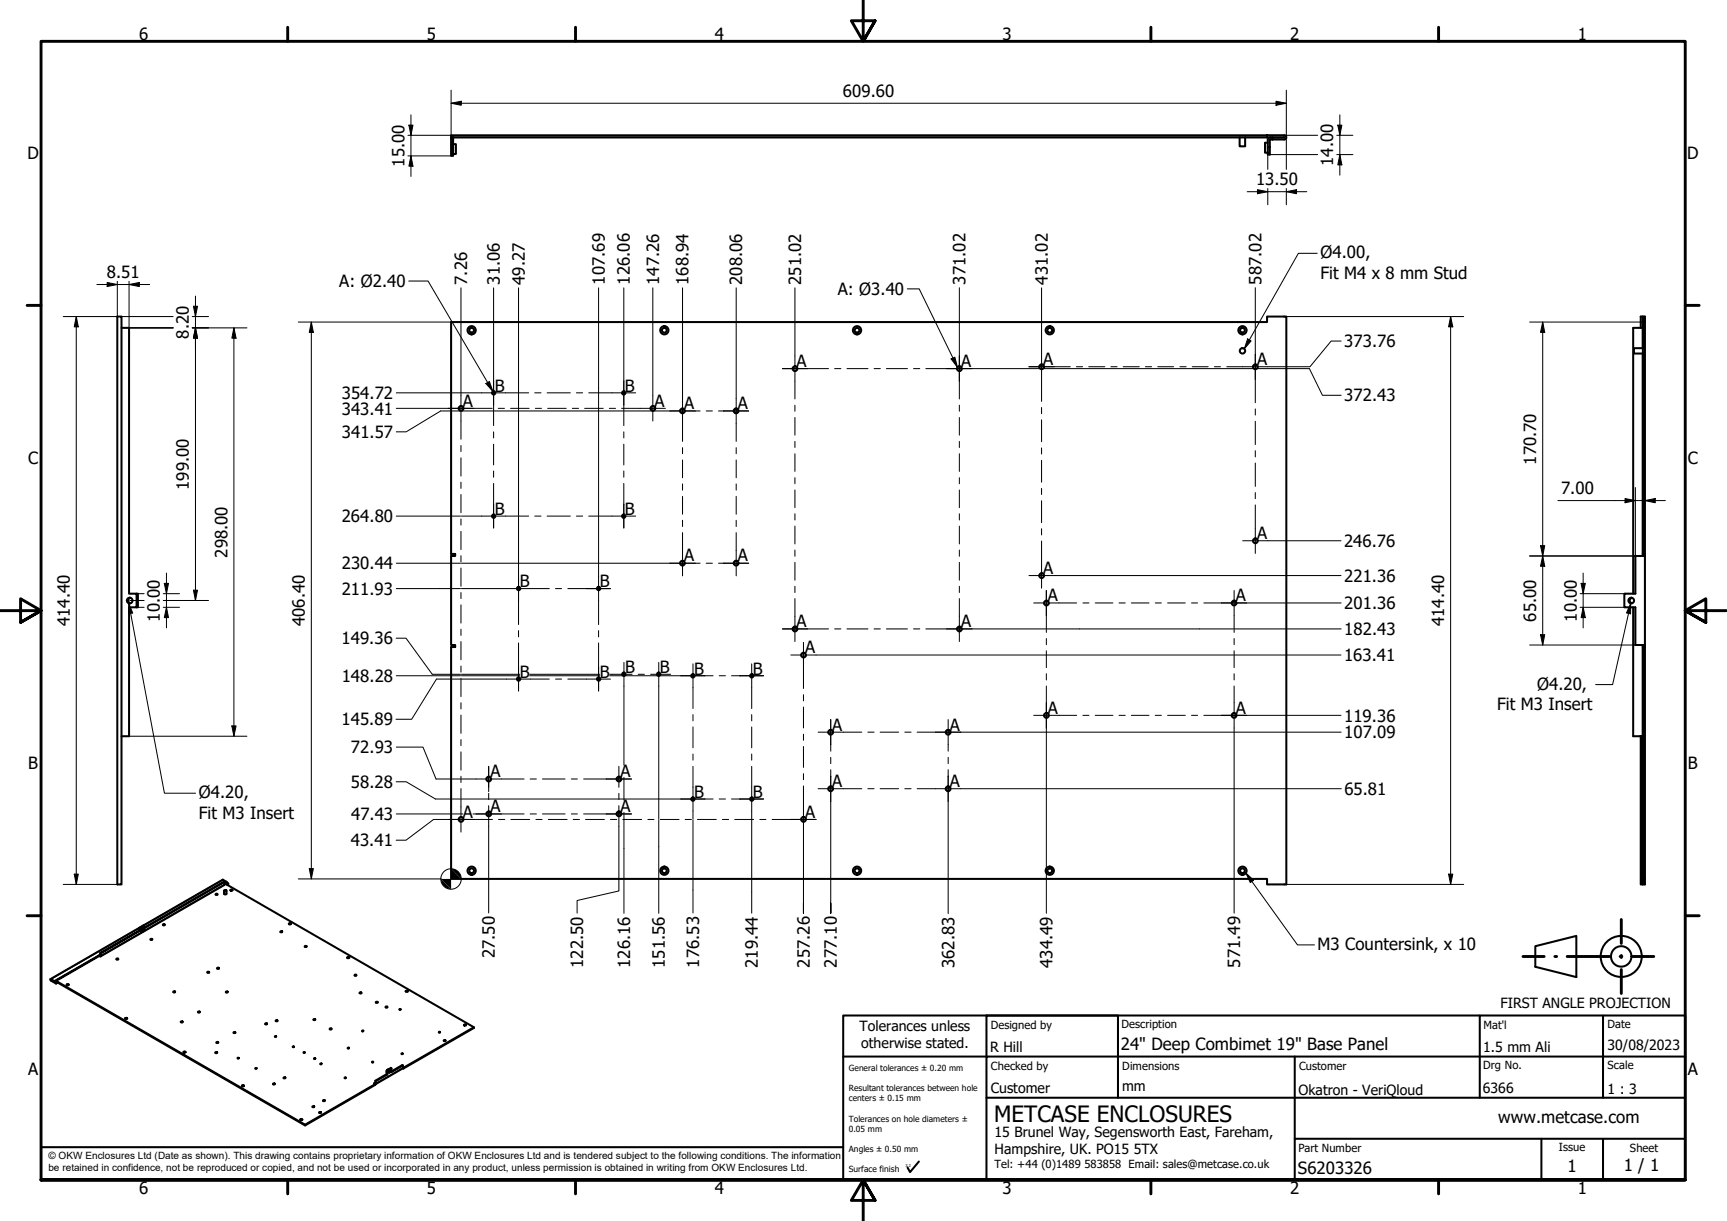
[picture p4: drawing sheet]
<svg xmlns="http://www.w3.org/2000/svg" width="420mm" height="297mm" viewBox="0 0 420 297" stroke-linecap="round" stroke-linejoin="round" font-family="sans-serif">
<!-- layer: Visible (ISO) -->
<g fill="none" stroke="#000" stroke-width=".49">
<path d="M109.7 33.4v1.9h.5l.1-1.9M109.7 35.3v2.6h.5v-2.6M110.2 35.1h.7v2.4h-.7M301.6 33.4v2.2h1.3v-2.2M308.3 32.9v.5h-198.6v-.5h202.7a.51 .51 0 0 1 .5 .5 .51 .51 0 0 1-.5 .5l-3.4 .1M308.4 34.7h-.6v2.4h.6M308.4 34v1.8M308.9 34v3.6h-.5v-1.8h.5M309.1 33.4l-.5 .2-.2 .4M309.6 33.4v.5M312.4 33.4h-4.1M28.5 77h1.1v138.2h-1.1z"/>
<path d="M29.6 79.8h1.8v64.6h1.8v3.3h-1.8v31.4h-1.8M109.7 78.4h198.6v-1.4h4.6v138.2h-4.6v-1.4h-198.6v-56.4h1v-.5h-1v-21.6h1v-.5h-1zM399.2 79.8v-2.8h.5v2.8M399.7 79.8h-2.4v64.6M399.7 79.8v4.9M399.7 77h.1M399.7 78.4v56.9M400.2 78.4h-.5v-1.4h.5v80.4M399.7 86v49.3M399.7 84.7h-2.2v1.3h2.2M399.7 134.8h.5M400.2 135.3h-2.3v9.1h-2.7v3.3h2.7v9.2h2.3"/>
<path d="M31.7 145.4a.69 .69 0 0 0-.5 .7 .69 .69 0 0 0 .5 .7M33.2 144.4h.3v3.3h-.3M397 145.4a.69 .69 0 0 0-.5 .7 .69 .69 0 0 0 .5 .7M397.3 147.7v31.4h2.4v36.1h-.5v-36.1M399.7 156.9v22.2M399.7 157.4v56.4h.5M399.7 157.4h.5M399.7 156.9v.5M400.2 157.4v57.8h-.5v-1.4M52.5 217.7h.4M54.5 216.7v.8l.2 .1 .4-.1v-.8M54.6 214.6v.7l-30.1 17.4"/>
<path d="M55.1 214.7l.4 .2-.3 .4M55.1 214.5v.2l-.5 .3M55.1 214.5l-.9-.5-41.9 24.2M55.1 214.5l-.5 .3M55.5 214.9l-.4 .3 60.2 34.7v.2l-17.1 9.8M56.1 216.6h.5M56.1 216.5h.5M399.7 215.2h.1M12.4 238.4l1.3 .7M13.2 238.7l-1-.5 .2 .3 1.3 .8 .3-.3 60.2 34.8 17.1-9.9-.3-.3 .2-.1M13.2 238.7l11-6.3v.2l-11 6.3zM14 239v-.1l60.2 34.7"/>
<path d="M14 238.9l-.3 .4M16.2 239.6h.5M16.3 239.5h.4M24.4 231.8v.7l-.2-.1M24.5 232v.6h-.3M28.3 233.3h.5l-.4 .1zM28.4 233.4h.4M33.9 225.7v.7h.1v-.6l-.1-.1 1-.6 .1 .1-1 .6M33.9 226.4l-9.5 5.4 .1 .2 9.5-5.6M34.6 225.9l.2-.1a.44 .44 0 0 1 .2 .6 .44 .44 0 0 1-.6 .1zM34.6 226.1l.2-.1a.26 .26 0 0 1 .1 .3 .26 .26 0 0 1-.4 .1zM35 225.8a.52 .52 0 0 0-.7 .1 .52 .52 0 0 0 .2 .8"/>
<path d="M35 225.7l19.5-11.2 .1 .1-19.5 11.2M35 225.2v.6M36.7 228.6h.3M39.7 225.1h.3M50.4 236.5h.5l-.3 .1zM50.5 236.6h.4M52.8 235.7h.4M68.3 226.8h.3M70.3 224.8l.2-.2 .3 .2M70.3 224.7h.4M74.2 230.2l.4 .1-.3 .1zM74.2 230.3h.3"/>
<path d="M84.5 232.9h.4l-.4 .1M86.3 237.3h.4M30.4 247.8l.2-.2 .3 .2M30.5 247.7h.4M42.2 241.4h.4M44 248.7h.4M44.7 255.9h.4M44.7 256h.5M48.2 246.3h.4M52.4 256.2h.4M52.7 253.5l.4 .1-.3 .2zM52.7 253.7h.4"/>
<path d="M55 241.3h.4l-.3 .2zM55 241.4h.4M56.9 251.3h.3M56.9 251.1l.4 .1-.4 .1zM57.9 257.5h.1M62.2 260h.1M64.6 249.2h.3M67 252.2h.1M67.1 248.4h.4M71.3 254.7h.1M73.9 256.2h.2M76.3 248h.4l-.2 .2z"/>
<path d="M76.3 248.1h.4M76.5 257.6h.2M78 258.9h.1M80.3 250.4h.3M84.6 255l.2-.2 .1 .2zM84.7 255.1h.1M87.5 241.6h.4M88.2 250.9h.1M90.6 258.4h.1M91.4 243.8l.4-.1a.22 .22 0 0 1-.1 .3 .22 .22 0 0 1-.3-.2zM91.5 243.9h.4M93.8 245.1h.4"/>
<path d="M97.2 245.6h.2M97.8 256.4h.1M98 259.7l.2 .2M98 259.8l-6.6 3.9M98 259.9h.2M98 259.2l-2.8 1.6v-.9M98 259.2l-.1-.1-2.7 1.5M98 259.2v.6M98.7 241.1h.5M98.7 241.2l.2-.1 .3 .1M106.8 251.2h.2M108 253.2h.4"/>
<path d="M112.9 249.3h.5l-.5 .1M115.3 249.9l-17.1 9.9M58.8 264.2l.3-.1 .2 .1M58.9 264.1h.4M66.4 263.6l.5 .1-.3 .1zM66.5 263.8h.3M69 262.3h.4M69.1 262.1l.4 .1-.4 .1zM73.1 272.3h.4l-.4 .1M76 269.2h.5l-.3 .2zM76.1 269.3h.3M77.6 270.6l.4-.1a.22 .22 0 0 1-.1 .3 .22 .22 0 0 1-.3-.1z"/>
<path d="M77.7 270.7h.4M78.6 267.8h.4M78.7 267.6l.4 .2-.4 .1zM83.9 262.3h.2M91.3 263.5h.1M91.3 263.5h-.1v.1M91.5 263l-.1 .7-17.2 9.9v.2M91.5 263l-.2-.1v.6M94.1 260.5v.4M94.1 260.4l.1 .1v.9l-.1-.1zM94.1 260.4l1-.6 .1 .1-1 .6M94.1 261.3l-2.8 1.6"/>
<path d="M94.2 261.4l-2.7 1.6M94.6 260.1l-.4 .2M94.7 260.6l.1-.1a.23 .23 0 0 1 .1 .3 .23 .23 0 0 1-.4 0z"/>
<circle cx="112.2" cy="99.4" r=".58"/>
<circle cx="114.7" cy="80.3" r=".58"/>
<circle cx="114.7" cy="80.3" r="1.01"/>
<circle cx="120.1" cy="95.6" r=".41"/>
<circle cx="151.7" cy="95.6" r=".41"/>
<circle cx="158.8" cy="99.4" r=".58"/>
<circle cx="161.6" cy="80.3" r="1.01"/>
<circle cx="161.6" cy="80.3" r=".58"/>
<circle cx="166" cy="100" r=".58"/>
<circle cx="179.1" cy="100" r=".58"/>
<circle cx="193.4" cy="89.7" r=".58"/>
<circle cx="208.5" cy="80.3" r=".58"/>
<circle cx="208.5" cy="80.3" r="1.01"/>
<circle cx="233.4" cy="89.7" r=".58"/>
<circle cx="253.4" cy="89.2" r=".58"/>
<circle cx="255.4" cy="80.3" r="1.01"/>
<circle cx="255.4" cy="80.3" r=".58"/>
<circle cx="302.3" cy="85.4" r=".65"/>
<circle cx="302.3" cy="80.3" r=".58"/>
<circle cx="302.3" cy="80.3" r="1.01"/>
<circle cx="305.4" cy="89.2" r=".58"/>
<circle cx="120.1" cy="125.6" r=".41"/>
<circle cx="151.7" cy="125.6" r=".41"/>
<circle cx="166" cy="137" r=".58"/>
<circle cx="179.1" cy="137" r=".58"/>
<circle cx="305.4" cy="131.6" r=".58"/>
<circle cx="31.6" cy="146.1" r=".69"/>
<circle cx="126.2" cy="143.2" r=".41"/>
<circle cx="145.6" cy="143.2" r=".41"/>
<circle cx="193.4" cy="153" r=".58"/>
<circle cx="195.5" cy="159.4" r=".58"/>
<circle cx="233.4" cy="153" r=".58"/>
<circle cx="253.4" cy="140" r=".58"/>
<circle cx="254.6" cy="146.7" r=".58"/>
<circle cx="300.2" cy="146.7" r=".58"/>
<circle cx="396.9" cy="146.1" r=".69"/>
<circle cx="126.2" cy="165.2" r=".41"/>
<circle cx="145.6" cy="165.2" r=".41"/>
<circle cx="151.8" cy="164" r=".41"/>
<circle cx="160.2" cy="164" r=".41"/>
<circle cx="168.6" cy="164.4" r=".41"/>
<circle cx="182.9" cy="164.4" r=".41"/>
<circle cx="202.1" cy="178.1" r=".58"/>
<circle cx="230.7" cy="178.1" r=".58"/>
<circle cx="254.6" cy="174" r=".58"/>
<circle cx="300.2" cy="174" r=".58"/>
<circle cx="112.2" cy="199.3" r=".58"/>
<circle cx="118.9" cy="189.5" r=".58"/>
<circle cx="118.9" cy="198" r=".58"/>
<circle cx="150.6" cy="189.5" r=".58"/>
<circle cx="150.6" cy="198" r=".58"/>
<circle cx="168.6" cy="194.4" r=".41"/>
<circle cx="182.9" cy="194.4" r=".41"/>
<circle cx="195.5" cy="199.3" r=".58"/>
<circle cx="202.1" cy="191.9" r=".58"/>
<circle cx="230.7" cy="191.9" r=".58"/>
<circle cx="52.6" cy="217.5" r=".22"/>
<circle cx="54.8" cy="216.6" r=".24"/>
<circle cx="56.3" cy="216.6" r=".22"/>
<circle cx="114.7" cy="211.8" r=".58"/>
<circle cx="114.7" cy="211.8" r="1.01"/>
<circle cx="161.6" cy="211.8" r="1.01"/>
<circle cx="161.6" cy="211.8" r=".58"/>
<circle cx="208.5" cy="211.8" r=".58"/>
<circle cx="208.5" cy="211.8" r="1.01"/>
<circle cx="255.4" cy="211.8" r="1.01"/>
<circle cx="255.4" cy="211.8" r=".58"/>
<circle cx="302.3" cy="211.8" r=".58"/>
<circle cx="302.3" cy="211.8" r="1.01"/>
<circle cx="16.5" cy="239.6" r=".22"/>
<circle cx="36.8" cy="228.5" r=".22"/>
<circle cx="39.8" cy="224.9" r=".2"/>
<circle cx="53" cy="235.5" r=".2"/>
<circle cx="68.4" cy="226.6" r=".22"/>
<circle cx="70.5" cy="224.7" r=".22"/>
<circle cx="84.8" cy="233" r=".22"/>
<circle cx="86.5" cy="237.2" r=".2"/>
<circle cx="30.7" cy="247.7" r=".22"/>
<circle cx="42.4" cy="241.3" r=".2"/>
<circle cx="44.2" cy="248.6" r=".22"/>
<circle cx="44.9" cy="256" r=".22"/>
<circle cx="48.3" cy="246.2" r=".2"/>
<circle cx="52.6" cy="256" r=".2"/>
<circle cx="57.9" cy="257.4" r=".14"/>
<circle cx="62.3" cy="259.9" r=".16"/>
<circle cx="64.7" cy="249" r=".22"/>
<circle cx="67" cy="252.1" r=".16"/>
<circle cx="67.3" cy="248.3" r=".2"/>
<circle cx="71.3" cy="254.7" r=".15"/>
<circle cx="74" cy="256" r=".15"/>
<circle cx="76.5" cy="257.5" r=".16"/>
<circle cx="78.1" cy="258.8" r=".16"/>
<circle cx="80.4" cy="250.3" r=".22"/>
<circle cx="87.7" cy="241.5" r=".22"/>
<circle cx="88.2" cy="250.8" r=".16"/>
<circle cx="90.6" cy="258.4" r=".15"/>
<circle cx="94" cy="245" r=".2"/>
<circle cx="97.3" cy="245.6" r=".15"/>
<circle cx="97.8" cy="256.3" r=".16"/>
<circle cx="98.9" cy="241.1" r=".22"/>
<circle cx="106.9" cy="251.1" r=".15"/>
<circle cx="108.2" cy="253.1" r=".2"/>
<circle cx="113.2" cy="249.4" r=".22"/>
<circle cx="59.1" cy="264.2" r=".22"/>
<circle cx="73.3" cy="272.4" r=".22"/>
<circle cx="84" cy="262.2" r=".15"/>
</g>
<!-- layer: Visible Narrow (ISO) -->
<path d="M54.3 214l-19.4 11.2M54.6 215.2l-30.1 17.4M24.4 232.4l-.1 .1M33.9 225.8l-21.5 12.4v.3M98 259.8l-6.5 3.8M91.3 263.5h.1" fill="none" stroke="#000" stroke-width=".35"/>
<!-- layer: Visible (ISO) -->
<circle cx="12.4" cy="238.4" r=".25" fill="#000"/>
<!-- layer: Visible Narrow (ISO) -->
<circle cx="12.4" cy="238.4" r=".18" fill="#000"/>
<!-- layer: Border (ISO) -->
<g fill="none" stroke="#000" stroke-width=".71">
<path d="M70 6.6v3.5M140 6.6v3.5M210 0v10.1l-2.9-5.1h5.8l-2.9 5.1 2.9-5.1M280 6.6v3.5M350 6.6v3.5M6.6 74.3h3.4M410 74.3h3.4M0 148.6h10l-5-2.9v5.7l5-2.8-5 2.8M420 148.6h-10l5-2.9v5.7l-5-2.8 5 2.8M6.6 222.8h3.4M410 222.8h3.4M10 287.1v-277h400v277h-400h400"/>
<path d="M70 287.1v3.3M140 287.1v3.3M212.9 292l-2.9-4.9 2.9 4.9h-5.8l2.9-4.9v9.9M280 287.1v3.3M350 287.1v3.3"/>
</g>
<!-- layer: Title (ISO) -->
<g fill="none" stroke="#000" stroke-width=".49">
<path d="M373.5 230.2l10-2.5v10l-10-2.5zM240 257h170v30.1h-170zM315 257v30.1M360 247.1h-120v9.9h-34.9M390 247.1v20M410 257v-9.9h-50v20M10 279v8M10 279.1h195.1M240 267.1h170M272 267.1v-20h-66.9v40M315 277h95M375 277v10.1"/>
<path d="M390 277v10.1M223.6 282.6l-2.2 2.6-.6-1.1"/>
<circle cx="394.4" cy="232.7" r="5"/>
<circle cx="394.4" cy="232.7" r="2.49"/>
</g>
<path d="M370.5 232.7h5.2M378.3 232.7h.4M381.3 232.7h10.3M394.2 232.7h.4M394.4 223.7v5.8M394.4 232.4v.5M394.4 235.9v5.8M397.2 232.7h5.1" fill="none" stroke="#000" stroke-width=".71"/>
<!-- layer: Dimension (ISO) -->
<g fill="none" stroke="#000" stroke-width=".25">
<path d="M99.2 32.9h10.5M99.2 37.9h10.5M99.5 30.4h1l-.5 2.5zM100 37.9l.5 2.5h-1zM100 27.9v15M109.7 25.1l2.5-.5v1zM109.7 25.1h203.2M109.7 21.9v11.6M308.3 32.9h12.3M308.4 35.8v5.4M308.9 37.6h11.7M310.4 24.6l2.5 .5-2.5 .5z"/>
<path d="M312.9 21.9v19.3M325.2 32.9h3.9M325.2 37.6h3.9M325.5 30.4h1l-.5 2.5zM326 37.6l.5 2.5h-1zM326 27.9v14.7M303.4 46.6h14.5M305.9 46.1l2.5 .5-2.5 .5zM308.4 45.9v3.9M312.9 46.6l2.5-.5v1zM312.9 45.9v3.9M18.6 77l.4 2.5h-.9z"/>
<path d="M18.6 77v138.2M23.6 69.2h12.8M26.1 68.7l2.4 .5-2.4 .5zM28.5 68.4v8.6h-13.1M29.6 77h12.5M31.4 69.2l2.5-.5v1zM31.4 68.4v11.4h10.7M46.8 79.8h13.3M46.8 77h3.9M47.1 74.5h.9l-.4 2.5zM47.6 79.8l.4 2.5h-.9zM47.6 72v74.1"/>
<path d="M56.9 79.8l.5 2.5h-1zM56.9 79.8v99.3M72.6 78.4h37.1M75.7 78.4l.5 2.5h-1zM75.7 78.4v135.4M112.1 70v26.3M120.1 70v22.7M126.2 70v25.5M145.6 70v25.5M151.8 70v22.7M158.8 70v26.3M166.1 70v26.9"/>
<path d="M179.1 70v26.9M193.4 70v16.6M233.4 70v16.6M253.4 70v16.2M305.4 70v16.2M312.9 77h43.2M352.9 77l.5 2.5h-1zM352.9 77v138.2M372.1 78.4h27.6M375.3 78.4l.5 2.5h-1zM375.3 78.4v78.5M96.4 95.6h20.8"/>
<path d="M96.4 99.3h12.7M112 100h-4.8l-8.4 5.1h-2.4M112.3 100h7.7M120.2 100h31.5M126.2 99.4v26M126.2 95.7v3.6M145.6 99.4v26M145.6 95.7v3.6M151.9 100h6.8M158.9 100h4.1M236.5 89.7h16.8M253.5 89.7h51.8"/>
<path d="M305.5 89.7h13.1l3.1 6.5h4.6M326.3 83h-2.5l-5.1 6.2h-10.2M397.9 118.6v16.7h-25.8M400.2 118.6v16.7M40.5 139.4v13.4M96.4 125.6h15.6M96.4 137h15.6M112.3 125.6h4.9M112.3 137h50.7M126.2 125.7v14.6M145.6 125.7v14.6M308.5 131.6h17.7"/>
<path d="M374.8 132.8h1l-.5 2.5zM375.3 135.3l.5 2.5h-1zM379 121.8h26.2M385.2 139.4v13.4M395.4 121.3l2.5 .5-2.5 .5zM400.2 121.8l2.5-.5v1zM31.6 146.1h3.5M33.2 144.4h1.9M33.2 147.7h1.9M39.7 144.4h4M39.7 147.7h4M39.7 146.1h11"/>
<path d="M40 141.9h1l-.5 2.5zM40.5 147.7l.5 2.5h-1zM47.1 143.6h.9l-.4 2.5zM96.4 155.3h2.4l6.4 8.7h6.8M96.4 143.2h15.6M112.3 143.2h11M198.5 159.3h56M236.5 153h18M254.7 159.3h45.4M254.7 153h45.4M256.5 140h69.7M300.3 153h26"/>
<path d="M300.3 159.3h25.9M303.3 146.7h23M372.1 156.9h25.8M374.8 154.4h1l-.5 2.5zM384.4 144.4h10.8M384.4 147.7h10.8M384.7 141.9h1l-.5 2.5zM385.2 147.7l.5 2.5h-1zM31.4 179.1h28.7M56.4 176.6h1l-.5 2.5zM96.4 164.4h15.6M112 165.2h-5.8l-6 9.8h-3.9"/>
<path d="M112.3 164.4h13.7M112.3 165.2h11M112.3 164h13.7M126.3 164h.1M126.3 164.4h.1M128.9 164.4h16.6M128.9 164h16.6M145.7 164h.2M145.7 164.4h.2M148.3 164h.6M148.3 164.4h3.4M151.8 166.9v19.2"/>
<path d="M151.9 164.4h8.3M160.3 166.9v32.3M160.4 164.4h5.3M233.8 178.1h92.5M254.6 177.1v45.1M300.2 177.1v45M303.3 174h22.9M96.4 190.2h2.4l7.1 4.2h6.1M96.4 181.8h6.5l3.2 7.7h5.9M96.4 198h15.6M109.1 199.4h-3.6l-6.7 5h-2.4M112.3 198h.3"/>
<path d="M112.3 189.5h3.6M112.3 194.4h6.5M115.1 198h.8M119 194.4h31.5M150.7 194.4h15M151.8 189.1v.3M151.8 189.6v5M151.8 197.6v.3M151.8 198.1v1.1M151.8 199.5v22.7M160.3 199.5v22.7M168.6 199.5v22.6"/>
<path d="M168.6 197.3v1.9M182.9 199.5v22.6M182.9 197.3v1.9M202.1 194.9v27.2M230.7 194.9v27.3M233.8 191.9h92.5M15.4 215.2h13.1M18.1 212.7h.9l-.4 2.5zM72.6 213.8h34.8M75.2 211.3h1l-.5 2.5zM118.9 201.1v21M150.6 201.1v15.6l-10.2 2.4v3"/>
<path d="M195.5 202.4v19.7M312.9 215.2h43.2M352.4 212.7h1l-.5 2.5z"/>
<circle cx="109.7" cy="213.8" r="2.49"/>
</g>
<g fill="#000">
<path d="M99.5 30.4h1l-.5 2.5zM109.7 25.1l2.5-.5v1zM310.4 24.6l2.5 .5-2.5 .5zM325.5 30.4h1l-.5 2.5zM100 37.9l.5 2.5h-1zM305.9 46.1l2.5 .5-2.5 .5zM312.9 46.6l2.5-.5v1zM326 37.6l.5 2.5h-1zM18.6 77l.4 2.5h-.9zM26.1 68.7l2.4 .5-2.4 .5zM31.4 69.2l2.5-.5v1zM47.1 74.5h.9l-.4 2.5z"/>
<path d="M352.9 77l.5 2.5h-1zM47.6 79.8l.4 2.5h-.9zM56.9 79.8l.5 2.5h-1zM75.7 78.4l.5 2.5h-1zM375.3 78.4l.5 2.5h-1zM374.8 132.8h1l-.5 2.5zM375.3 135.3l.5 2.5h-1zM395.4 121.3l2.5 .5-2.5 .5zM400.2 121.8l2.5-.5v1zM40 141.9h1l-.5 2.5zM40.5 147.7l.5 2.5h-1zM47.1 143.6h.9l-.4 2.5z"/>
<path d="M374.8 154.4h1l-.5 2.5zM384.7 141.9h1l-.5 2.5zM385.2 147.7l.5 2.5h-1zM56.4 176.6h1l-.5 2.5zM18.1 212.7h.9l-.4 2.5zM75.2 211.3h1l-.5 2.5zM352.4 212.7h1l-.5 2.5z"/>
<path d="M107.2 213.8l2.5 2.5a2.53 2.53 0 0 1-2.5-2.5z" fill-rule="evenodd"/>
<path d="M109.7 211.3v5l-2.5-2.5h5z" fill-rule="evenodd"/>
<path d="M109.7 211.3a2.47 2.47 0 0 1 2.5 2.5z" fill-rule="evenodd"/>
</g>
<!-- layer: Symbol (ISO) -->
<path d="M99.4 68.4h4.7l15.8 26.8M220.7 70.3h2.9l9.3 19.1M320.5 61.6h-4.6l-13.2 23.3M118.2 93.3l.9-.5 .8 2.4zM231.4 87.3l.9-.4 .6 2.5zM303.5 82.4l.9 .5-1.7 2zM31.3 146.8l1 2.3-1 .2zM31.3 146.8l8.7 46.2h7.6M396.7 146.8v2.5l-1-.2zM396.7 146.8l-4.4 19.7h-4.1M303.1 212.4l1.9 1.7-.8 .6zM303.1 212.4l12.6 17.5h4.1" fill="none" stroke="#000" stroke-width=".25"/>
<path d="M118.2 93.3l.9-.5 .8 2.4zM231.4 87.3l.9-.4 .6 2.5zM303.5 82.4l.9 .5-1.7 2zM31.3 146.8l1 2.3-1 .2zM396.7 146.8v2.5l-1-.2zM303.1 212.4l1.9 1.7-.8 .6z" fill="#000"/>
<!-- layer: Center Mark (ISO) -->
<g fill="none" stroke="#000" stroke-width=".25">
<path d="M109.1 99.3h6.1M120.1 92.7v5.8M151.8 92.7v5.8M158.8 96.3v6.1M163 100h6.1M176 100h6.1M190.4 89.7h6.1M230.3 89.7h6.2M233.4 86.6v6.1M250.3 89.2h6.2M305.4 86.2v6.1M120.1 122.7v5.7"/>
<path d="M151.8 122.7v5.7M163 137h6.1M176 137h6.1M302.3 131.6h6.2M126.2 140.3v5.8M142.7 143.2h5.8M190.4 153h6.1M192.4 159.3h6.1M230.3 153h6.2M250.3 140h6.2M254.6 143.7v6.1M297.2 146.7h6.1"/>
<path d="M126.2 162.3v5.8M145.6 162.3v5.8M151.8 161.1v5.8M160.3 161.1v5.8M165.7 164.4h5.8M180 164.4h5.8M202.1 175v6.2M227.6 178.1h6.2M254.6 171v6.1M297.2 174h6.1M109.1 199.4h6.1M115.9 198h6.1"/>
<path d="M118.9 186.4v6.2M147.5 198h6.1M147.5 189.5h6.1M165.7 194.4h5.8M180 194.4h5.8M192.4 199.4h6.1M202.1 188.8v6.1M230.7 188.8v6.1"/>
</g>
<!-- layer: Centerline (ISO) -->
<g fill="none" stroke="#000" stroke-width=".25">
<path d="M109.1 99.3h10.6M112.1 96.3v10.6M117.2 95.6h11.4M120.1 92.7v10.8M121.2 99.3h1.5M124.2 99.3h4.5M130.1 95.6h1.5M130.2 99.3h1.5M133.1 95.6h5.6M133.2 99.3h4.6M139.2 99.3h1.6M140.2 95.6h1.5"/>
<path d="M142.2 99.3h4.6M143.2 95.6h11.5M148.2 99.3h1.6M151.2 99.3h10.7M151.8 92.7v10.8M163 100h7.3M166.1 96.9v10.5M171.8 100h1.5M174.8 100h7.3M179.1 96.9v10.5M190.4 89.7h11.2M193.4 86.6v10.4"/>
<path d="M193.4 98.6v1.4M203.1 89.7h1.5M206.1 89.7h5.1M212.7 89.7h1.5M215.7 89.7h5.1M222.2 89.7h1.6M225.2 89.7h11.3M233.4 86.6v10.4M233.4 98.6v1.4M250.3 89.2h10.1M253.4 86.2v11.4M253.4 99.1v1.5"/>
<path d="M261.9 89.2h1.5M264.9 89.2h3.9M270.3 89.2h1.5M273.3 89.2h3.9M278.7 89.2h1.5M281.7 89.2h3.8M287.1 89.2h1.5M290.1 89.2h3.8M295.5 89.2h1.4M298.4 89.2h10.1M305.4 86.2v11.8M305.4 99.5v1.5"/>
<path d="M112.1 108.4v1.5M112.1 111.4v4.4M112.1 117.3v1.5M120.1 105.1v1.4M120.1 108.1v5M120.1 114.6v1.5M120.1 117.6v10.8M151.8 105.1v1.4M151.8 108.1v5M151.8 114.6v1.5M151.8 117.6v10.8M166.1 108.9v1.5"/>
<path d="M166.1 111.9v4.3M166.1 117.7v1.5M179.1 108.9v1.5M179.1 111.9v4.3M179.1 117.7v1.5M193.4 101.6v4.3M193.4 107.4v1.5M193.4 110.4v4.3M193.4 116.2v1.5M193.4 119.2v4.3M233.4 101.6v4.3M233.4 107.4v1.5"/>
<path d="M233.4 110.4v4.3M233.4 116.2v1.5M233.4 119.2v4.3M253.4 102.1v5.4M253.4 109v1.5M253.4 112v5.3M253.4 118.8v1.5M305.4 102.5v5.7M305.4 109.6v1.6M305.4 112.6v5.7M305.4 119.8v1.5M112.1 120.3v4.4"/>
<path d="M112.1 126.3v1.4M112.1 129.3v4.4M112.1 135.2v1.5M112.1 138.2v4.4M117.2 125.6h11.4M130.1 125.6h1.5M133.1 125.6h5.6M140.2 125.6h1.5M143.2 125.6h11.5M163 137h7.3M166.1 120.8v4.3M166.1 126.6v1.5"/>
<path d="M166.1 129.6v10.5M171.8 137h1.5M174.8 137h7.3M179.1 120.8v4.3M179.1 126.6v1.5M179.1 129.6v10.5M193.4 125v1.5M193.4 128v4.3M193.4 133.8v1.5M193.4 136.8v4.3M233.4 125v1.5M233.4 128v4.3"/>
<path d="M233.4 133.8v1.5M233.4 136.8v4.3M253.4 121.8v5.3M253.4 128.6v1.5M253.4 131.6v11.5M305.4 122.8v11.8M112.1 144.1v1.5M112.1 147.1v4.5M112.1 153.1v1.5M112.1 156.1v4.4M123.3 143.2h10.3M126.2 140.3v11.6"/>
<path d="M126.2 153.4v1.5M126.2 156.4v11.7M135.1 143.2h1.5M138.1 143.2h10.4M145.6 140.3v11.6M145.6 153.4v1.5M145.6 156.4v11.7M190.4 153h11.2M193.4 142.6v1.5M193.4 145.6v10.5M195.5 156.3v11.2M203.1 153h1.5"/>
<path d="M206.1 153h5.1M212.7 153h1.5M215.7 153h5.1M222.2 153h1.6M225.2 153h11.3M233.4 142.6v1.5M233.4 145.6v10.5M251.5 146.7h10.4M254.6 143.7v10.1M254.6 155.3v1.5M254.6 158.3v4.1M263.5 146.7h1.4"/>
<path d="M266.5 146.7h4.3M272.2 146.7h1.6M275.2 146.7h4.3M281.1 146.7h1.4M284.1 146.7h4.3M289.9 146.7h1.5M292.9 146.7h10.4M300.2 143.7v10.1M300.2 155.3v1.5M300.2 158.3v4.1M112.1 162v1.5M112.1 165v4.5"/>
<path d="M112.1 171v1.5M112.1 174v4.4M112.1 179.9v1.5M123.3 165.2h10.3M135.1 165.2h1.5M138.1 165.2h10.4M148.9 164h4.9M155.3 164h1.5M158.3 164h4.9M165.7 164.4h7.8M168.6 161.5v10.9M168.6 173.8v1.6"/>
<path d="M168.6 176.8v5.1M175 164.4h1.5M178 164.4h7.8M182.9 161.5v10.9M182.9 173.8v1.6M182.9 176.8v5.1M195.5 169v1.5M195.5 172v5.1M195.5 178.6v1.5M199 178.1h10.7M202.1 175v7.7M211.1 178.1h1.6"/>
<path d="M214.1 178.1h4.5M220.1 178.1h1.6M223.1 178.1h10.7M230.7 175v7.7M251.5 174h10.4M254.6 163.9v1.5M254.6 166.9v10.2M263.5 174h1.4M266.5 174h4.3M272.2 174h1.6M275.2 174h4.3M281.1 174h1.4"/>
<path d="M284.1 174h4.3M289.9 174h1.5M292.9 174h10.4M300.2 163.9v1.5M300.2 166.9v10.2M109.1 199.4h10.7M112.1 182.9v4.5M112.1 188.8v1.6M112.1 191.8v10.6M115.9 198h11.6M115.9 189.5h11.6M118.9 186.4v5.1"/>
<path d="M118.9 193v1.5M118.9 196v5.1M121.3 199.4h1.5M124.3 199.4h4.6M129 198h1.5M129 189.5h1.5M130.4 199.4h1.5M132 198h5.5M132 189.5h5.5M133.4 199.4h4.6M139 198h1.5M139 189.5h1.5"/>
<path d="M139.5 199.4h1.5M142 198h11.6M142 189.5h11.6M142.5 199.4h4.5M148.5 199.4h1.5M150.6 186.4v5.1M150.6 193v1.5M150.6 196v5.1M151.5 199.4h4.6M157.6 199.4h1.5M160.6 199.4h4.6M165.7 194.4h7.8"/>
<path d="M166.7 199.4h1.5M168.6 183.4v1.5M168.6 186.4v10.9M169.7 199.4h4.6M175 194.4h1.5M175.8 199.4h1.5M178 194.4h7.8M178.8 199.4h4.5M182.9 183.4v1.5M182.9 186.4v10.9M184.9 199.4h1.4M187.9 199.4h10.6"/>
<path d="M195.5 181.6v5.1M195.5 188.2v1.5M195.5 191.2v11.2M199 191.9h10.7M202.1 184.3v1.5M202.1 187.3v7.6M211.1 191.9h1.6M214.1 191.9h4.5M220.1 191.9h1.6M223.1 191.9h10.7M230.7 184.3v1.5M230.7 187.3v7.6"/>
</g>
<text font-size="5.5" x="241.8" y="272.8">METCASE ENCLOSURES</text>
<g font-size="4.1">
<text x="33.9" y="9.6">6</text>
<text x="103.9" y="9.6">5</text>
<text x="173.9" y="9.6">4</text>
<text x="243.9" y="9.6">3</text>
<text x="313.9" y="9.6">2</text>
<text x="383.9" y="9.6">1</text>
<text x="205.1" y="23.5">609.60</text>
<text x="6.7" y="38.7">D</text>
<text x="98.4" y="40.6" transform="rotate(-90 98.4 40.6)">15.00</text>
<text x="324.4" y="40.4" transform="rotate(-90 324.4 40.4)">14.00</text>
<text x="410.5" y="38.7">D</text>
<text x="305.6" y="45">13.50</text>
<text x="321.2" y="62.9">Ø4.00,</text>
<text x="26" y="67.6">8.51</text>
<text x="82.5" y="69.8">A: Ø2.40</text>
<text x="113.7" y="69.3" transform="rotate(-90 113.7 69.3)">7.26</text>
<text x="121.6" y="69.3" transform="rotate(-90 121.6 69.3)">31.06</text>
<text x="127.7" y="69.3" transform="rotate(-90 127.7 69.3)">49.27</text>
<text x="147.1" y="69.3" transform="rotate(-90 147.1 69.3)">107.69</text>
<text x="153.2" y="69.3" transform="rotate(-90 153.2 69.3)">126.06</text>
<text x="160.3" y="69.3" transform="rotate(-90 160.3 69.3)">147.26</text>
<text x="167.5" y="69.3" transform="rotate(-90 167.5 69.3)">168.94</text>
<text x="180.6" y="69.3" transform="rotate(-90 180.6 69.3)">208.06</text>
<text x="194.9" y="69.3" transform="rotate(-90 194.9 69.3)">251.02</text>
<text x="203.8" y="71.8">A: Ø3.40</text>
<text x="234.9" y="69.3" transform="rotate(-90 234.9 69.3)">371.02</text>
<text x="254.9" y="69.3" transform="rotate(-90 254.9 69.3)">431.02</text>
<text x="306.9" y="69.3" transform="rotate(-90 306.9 69.3)">587.02</text>
<text x="321.2" y="67.8">Fit M4 x 8 mm Stud</text>
<text x="46" y="82.4" transform="rotate(-90 46 82.4)">8.20</text>
<text x="193.8" y="89.3">A</text>
<text x="233.8" y="89.3">A</text>
<text x="253.8" y="88.8">A</text>
<text x="305.8" y="88.8">A</text>
<text x="327" y="84.5">373.76</text>
<text x="120.4" y="95.3">B</text>
<text x="152" y="95.3">B</text>
<text x="83.1" y="97.1">354.72</text>
<text x="83.1" y="100.9">343.41</text>
<text x="112.6" y="99">A</text>
<text x="159.2" y="99">A</text>
<text x="166.4" y="99.6">A</text>
<text x="179.5" y="99.6">A</text>
<text x="327" y="97.6">372.43</text>
<text x="83.1" y="106.5">341.57</text>
<text x="6.8" y="112.9">C</text>
<text x="373.7" y="113.1" transform="rotate(-90 373.7 113.1)">170.70</text>
<text x="410.7" y="112.9">C</text>
<text x="46" y="119.2" transform="rotate(-90 46 119.2)">199.00</text>
<text x="120.4" y="125.3">B</text>
<text x="152" y="125.3">B</text>
<text x="379.8" y="120.2">7.00</text>
<text x="83.1" y="127.1">264.80</text>
<text x="305.8" y="131.2">A</text>
<text x="55.3" y="135.7" transform="rotate(-90 55.3 135.7)">298.00</text>
<text x="166.4" y="136.6">A</text>
<text x="179.5" y="136.6">A</text>
<text x="327" y="133.1">246.76</text>
<text x="83.1" y="138.5">230.44</text>
<text x="126.4" y="142.9">B</text>
<text x="145.9" y="142.9">B</text>
<text x="253.8" y="139.6">A</text>
<text x="327" y="141.5">221.36</text>
<text x="83.1" y="144.7">211.93</text>
<text x="255" y="146.3">A</text>
<text x="300.6" y="146.3">A</text>
<text x="327" y="148.2">201.36</text>
<text x="17" y="152.3" transform="rotate(-90 17 152.3)">414.40</text>
<text x="38.9" y="151.2" transform="rotate(-90 38.9 151.2)">10.00</text>
<text x="74.2" y="152.3" transform="rotate(-90 74.2 152.3)">406.40</text>
<text x="193.8" y="152.6">A</text>
<text x="233.8" y="152.6">A</text>
<text x="327" y="154.5">182.43</text>
<text x="351.3" y="152.3" transform="rotate(-90 351.3 152.3)">414.40</text>
<text x="373.7" y="151.2" transform="rotate(-90 373.7 151.2)">65.00</text>
<text x="383.6" y="151.2" transform="rotate(-90 383.6 151.2)">10.00</text>
<text x="83.1" y="156.7">149.36</text>
<text x="195.9" y="159">A</text>
<text x="327" y="160.9">163.41</text>
<text x="83.1" y="165.9">148.28</text>
<text x="126.4" y="164.9">B</text>
<text x="145.9" y="164.9">B</text>
<text x="152.1" y="163.8">B</text>
<text x="160.5" y="163.8">B</text>
<text x="168.9" y="164.1">B</text>
<text x="183.2" y="164.1">B</text>
<text x="373.9" y="167.7">Ø4.20,</text>
<text x="255" y="173.6">A</text>
<text x="300.6" y="173.6">A</text>
<text x="364.2" y="172.7">Fit M3 Insert</text>
<text x="83.1" y="176.5">145.89</text>
<text x="202.5" y="177.7">A</text>
<text x="231.1" y="177.7">A</text>
<text x="327" y="179.6">107.09</text>
<text x="327" y="175.5">119.36</text>
<text x="85.4" y="183.3">72.93</text>
<text x="6.9" y="187.1">B</text>
<text x="85.4" y="191.7">58.28</text>
<text x="119.3" y="189.1">A</text>
<text x="151" y="189.1">A</text>
<text x="202.5" y="191.5">A</text>
<text x="231.1" y="191.5">A</text>
<text x="410.7" y="187.1">B</text>
<text x="48.4" y="194.2">Ø4.20,</text>
<text x="119.3" y="197.6">A</text>
<text x="151" y="197.6">A</text>
<text x="168.9" y="194.1">B</text>
<text x="183.2" y="194.1">B</text>
<text x="327.1" y="193.4">65.81</text>
<text x="48.4" y="199.1">Fit M3 Insert</text>
<text x="85.4" y="199.5">47.43</text>
<text x="112.6" y="199">A</text>
<text x="195.9" y="199">A</text>
<text x="85.3" y="205.9">43.41</text>
<text x="120.4" y="233.1" transform="rotate(-90 120.4 233.1)">27.50</text>
<text x="320.5" y="231.1">M3 Countersink, x 10</text>
<text x="141.9" y="235.4" transform="rotate(-90 141.9 235.4)">122.50</text>
<text x="153.3" y="235.4" transform="rotate(-90 153.3 235.4)">126.16</text>
<text x="161.7" y="235.4" transform="rotate(-90 161.7 235.4)">151.56</text>
<text x="170.1" y="235.4" transform="rotate(-90 170.1 235.4)">176.53</text>
<text x="184.4" y="235.4" transform="rotate(-90 184.4 235.4)">219.44</text>
<text x="197" y="235.4" transform="rotate(-90 197 235.4)">257.26</text>
<text x="203.6" y="235.4" transform="rotate(-90 203.6 235.4)">277.10</text>
<text x="232.2" y="235.5" transform="rotate(-90 232.2 235.5)">362.83</text>
<text x="256.1" y="235.4" transform="rotate(-90 256.1 235.4)">434.49</text>
<text x="301.7" y="235.4" transform="rotate(-90 301.7 235.4)">571.49</text>
<text x="272.7" y="255.5">24&quot; Deep Combimet 19&quot; Base Panel</text>
<text x="6.8" y="261.4">A</text>
<text x="410.6" y="261.4">A</text>
<text x="364.5" y="273.3">www.metcase.com</text>
<text x="315.8" y="285.7">S6203326</text>
<text x="381.4" y="285">1</text>
<text x="395" y="284.8">1 / 1</text>
<text x="33.9" y="290.4">6</text>
<text x="103.9" y="290.4">5</text>
<text x="173.9" y="290.4">4</text>
<text x="243.9" y="290.4">3</text>
<text x="313.9" y="290.4">2</text>
<text x="383.9" y="290.4">1</text>
</g>
<g font-size="3.4">
<text x="365.1" y="245.3">FIRST ANGLE PROJECTION</text>
<text x="209.1" y="250.8">Tolerances unless</text>
<text x="209.5" y="254.9">otherwise stated.</text>
<text x="240.9" y="255.9">R Hill</text>
<text x="360.9" y="255.9">1.5 mm Ali</text>
<text x="391.1" y="255.4">30/08/2023</text>
<text x="241" y="265.9">Customer</text>
<text x="273" y="265.4">mm</text>
<text x="315.9" y="266.3">Okatron - VeriQloud</text>
<text x="360.8" y="266">6366</text>
<text x="391.1" y="266">1 : 3</text>
<text x="242" y="276.6">15 Brunel Way, Segensworth East, Fareham,</text>
<text x="242" y="280.7">Hampshire, UK. PO15</text>
<text x="275.8" y="280.7">5TX</text>
</g>
<g font-size="2.7">
<text x="241.1" y="250.3">Designed by</text>
<text x="272.9" y="250.2">Description</text>
<text x="360.9" y="250.3">Mat'l</text>
<text x="391.1" y="250.2">Date</text>
<text x="241.1" y="260.3">Checked by</text>
<text x="273" y="260.2">Dimensions</text>
<text x="316.1" y="260.2">Customer</text>
<text x="360.9" y="260.1">Drg No.</text>
<text x="391.1" y="260.1">Scale</text>
<text x="315.9" y="280.1">Part Number</text>
<text x="379.3" y="280">Issue</text>
<text x="396.6" y="280.1">Sheet</text>
<text x="242" y="284.2">Tel: +44 (0)1489</text>
<text x="263.8" y="284.2">583858 Email: sales@metcase.co.uk</text>
</g>
<g font-size="2.4">
<text x="11.8" y="282">© OKW Enclosures Ltd (Date as shown). This drawing contains proprietary information of OKW Enclosures Ltd and is tendered subject to the following conditions. The information</text>
<text x="11.8" y="284.8">be retained in confidence, not be reproduced or copied, and not be used or incorporated in any product, unless permission is obtained in writing from OKW Enclosures Ltd.</text>
</g>
<g font-size="2">
<text x="206.5" y="260.5">General tolerances ± 0.20 mm</text>
<text x="206.5" y="265.4">Resultant tolerances between hole</text>
<text x="206.5" y="267.9">centers ± 0.15 mm</text>
<text x="206.5" y="272.8">Tolerances on hole diameters ±</text>
<text x="206.5" y="275.3">0.05 mm</text>
<text x="206.5" y="280.2">Angles ± 0.50 mm</text>
<text x="206.5" y="285.2">Surface finish</text>
</g>
<text font-size="1" x="220.3" y="283.8">3.2</text>
</svg>
